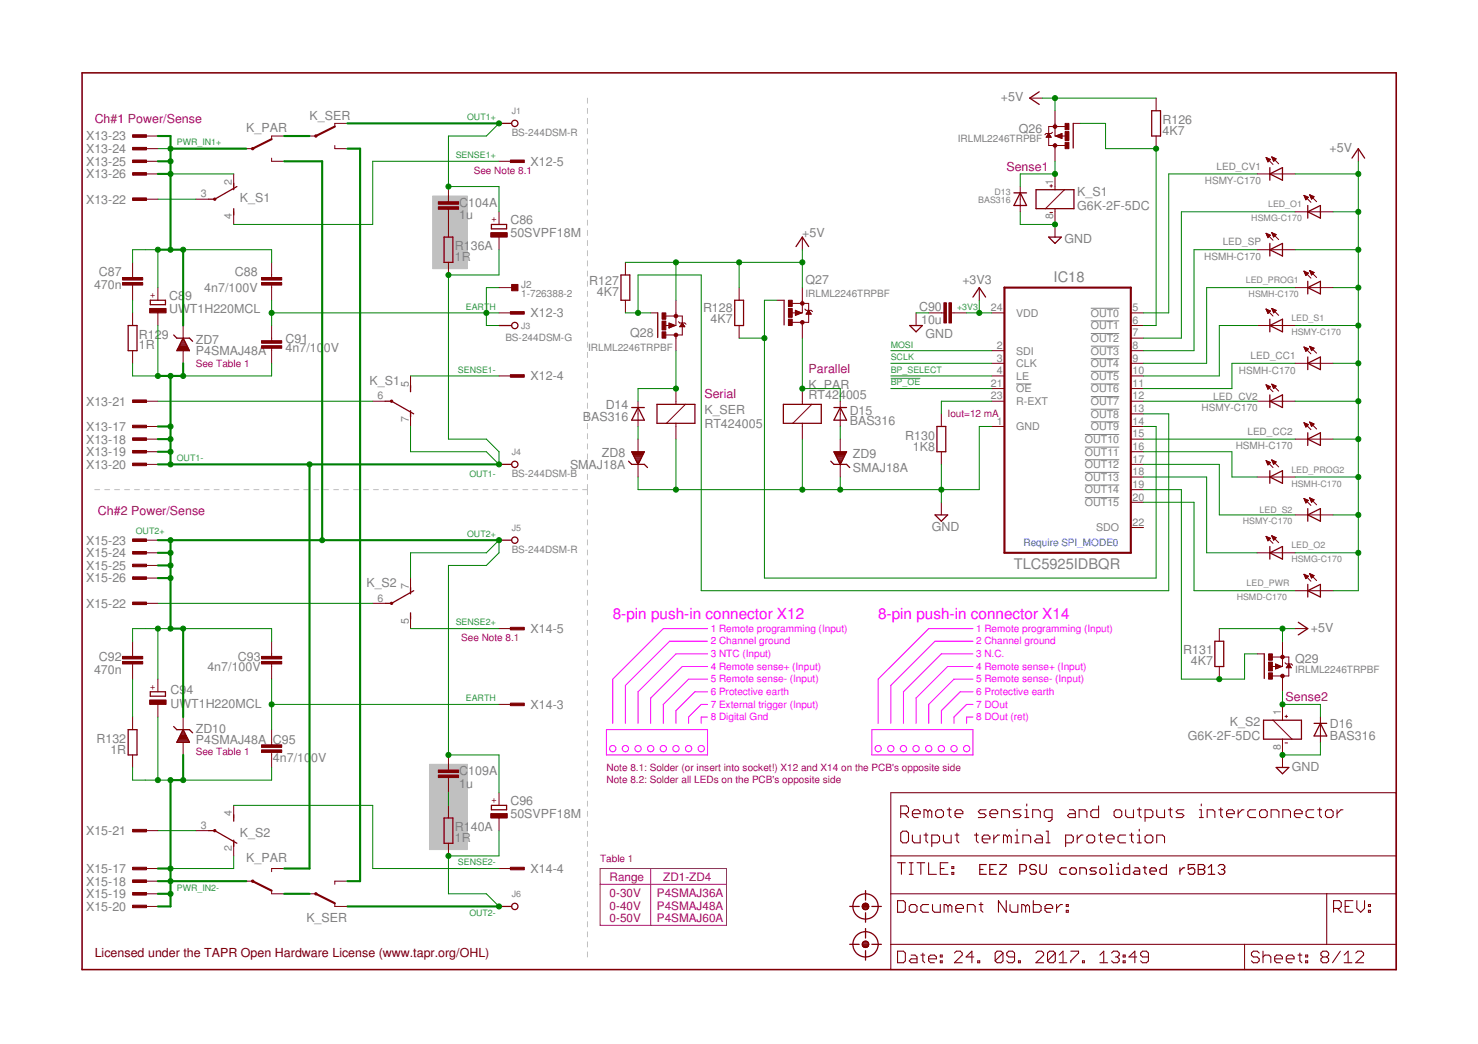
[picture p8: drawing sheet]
<svg xmlns="http://www.w3.org/2000/svg" width="297mm" height="210mm" viewBox="0 0 297 210" stroke-linecap="round" stroke-linejoin="round" font-family="sans-serif">
<g fill="none" stroke="#c0c0c0" stroke-width=".2">
<path d="M118.1 19.7v1.1M118.1 21.8v1M118.1 23.8v1.1M118.1 25.9v1M118.1 27.9v1.1M118.1 30v1M118.1 32v1M118.1 34v1.1M118.1 36.1v1M118.1 38.1v1.1M118.1 40.2v1M118.1 42.2v1.1"/>
<path d="M118.1 44.3v1M118.1 46.3v1M118.1 48.3v1.1M118.1 50.4v1M118.1 52.4v1.1M118.1 54.5v1M118.1 56.5v1.1M118.1 58.6v1M118.1 60.6v1.1M118.1 62.7v1M118.1 64.7v1M118.1 66.7v1.1"/>
<path d="M118.1 68.8v1M118.1 70.8v1.1M118.1 72.9v1M118.1 74.9v1.1M118.1 77v1M118.1 79v1.1M19 98.4h1M21 98.4h1M23 98.4h1M25 98.4h1M27 98.4h1M29 98.4h1"/>
<path d="M31 98.4h1M33 98.4h1M35 98.4h1M37 98.4h1M39 98.4h1M41 98.4h1M43 98.4h1M45 98.4h1M47 98.4h1M49 98.4h1M51 98.4h1M53 98.4h1"/>
<path d="M55 98.4h1M57 98.4h1M59.1 98.4h.9M61 98.4h1M63.1 98.4h1M65 98.4h1M67.1 98.4h1M69 98.4h1M71.1 98.4h1M73 98.4h1.1M75.1 98.4h1M77 98.4h1.1"/>
<path d="M79.1 98.4h1M81 98.4h1.1M83.1 98.4h1M85 98.4h1.1M87.1 98.4h1M89 98.4h1.1M91.1 98.4h1M93.1 98.4h1M95.1 98.4h1M97.1 98.4h1M99.1 98.4h1M101.1 98.4h1"/>
<path d="M103.1 98.4h1M105.1 98.4h1M107.1 98.4h1M109.1 98.4h1M111.1 98.4h1M113.1 98.4h1M115.1 98.4h1M117.1 98.4h1M118.1 81v1.1M118.1 83.1v1M118.1 85.1v1.1M118.1 87.2v1"/>
<path d="M118.1 89.2v1.1M118.1 91.3v1M118.1 93.3v1.1M118.1 95.4v1M118.1 97.4v2.1M118.1 100.5v1M118.1 102.5v1M118.1 104.5v1M118.1 106.5v1M118.1 108.5v1.1M118.1 110.6v1M118.1 112.6v1"/>
<path d="M118.1 114.6v1M118.1 116.6v1M118.1 118.7v1M118.1 120.7v1M118.1 122.7v1M118.1 124.7v1M118.1 126.7v1.1M118.1 128.8v1M118.1 130.8v1M118.1 132.8v1M118.1 134.8v1M118.1 136.8v1.1"/>
<path d="M118.1 138.9v1M118.1 140.9v1M118.1 142.9v1M118.1 144.9v1M118.1 146.9v1.1M118.1 148.9v1.1M118.1 151v1M118.1 153v1M118.1 155v1M118.1 157v1.1M118.1 159.1v1M118.1 161.1v1"/>
<path d="M118.1 163.1v1M118.1 165.1v1M118.1 167.1v1.1M118.1 169.2v1M118.1 171.2v1M118.1 173.2v1M118.1 175.2v1M118.1 177.2v1.1M118.1 179.3v1M118.1 181.3v1M118.1 183.3v1M118.1 185.3v1.1"/>
<path d="M118.1 187.3v1.1M118.1 189.4v1M118.1 191.4v1"/>
</g>
<g fill="#c0c0c0" stroke="#c0c0c0" stroke-width=".2">
<path d="M87 39.4h6.9v14.6h-6.9z"/>
<path d="M86.3 153.7h7.6v17.1h-7.6z"/>
</g>
<g fill="none" stroke="#808080" stroke-width=".2">
<path d="M204.2 77.2h3.1M219.2 77.2h5.7M219.2 62h5.7M219.2 64.5h5.7M219.2 67.1h5.7M219.2 69.6h5.7M219.2 72.1h5.7M219.2 74.7h5.7M219.2 79.7h5.7M218 87.4h6.9M218 89.9h6.9M218 92.4h6.9"/>
<path d="M218 95h6.9M218 97.5h6.9M219.2 82.3h5.7M219.2 84.8h5.7M218 100.1h6.9"/>
</g>
<g fill="none" stroke="#800000" stroke-width=".21">
<path d="M180.4 173.5h1.5M181 163.6h1.2l.4-.4v-.8l-.4-.4h-1.2v2.4M181 167.5l.4-.4h.8l.4 .4v1.6l-.4 .4h-.8l-.4-.4zM181.2 173.5v2.3M181.8 163.6l.8 .8M182.7 173.5h.8M182.7 175.8h.8M183.1 173.5v2.3M183.4 163.6h1.5v-.4l-.4-.4h-.8l-.3 .4v.8l.3 .4h.8M183.4 167.9v1.2l.3 .4h1.2v-1.6M184.3 173.5h1.5M185.1 173.5v2.3"/>
<path d="M185.7 167.9h.8M186.1 167.5v1.6l.4 .4M186.5 163.2l-.4-.4h-.4v1.6M186.5 163.2v1.2M186.5 163.2l.4-.4 .4 .4v1.2M186.6 173.5v2.3h1.6M187.3 169.5h1.1l.4-.4v-.8l-.4-.4h-1.1v2.3M188 163.2l.4-.4h.8l.4 .4v.8l-.4 .4h-.8l-.4-.4zM189 174.6h.7M189.6 167.9v1.2l.4 .4h1.2v-1.6M190.4 162.8h.8M190.5 173.5h-1.5v2.3h1.5"/>
<path d="M190.8 162.4v1.6l.4 .4M191.3 175.4h.4v.4h-.4zM191.3 174.2h.4v.4h-.4zM191.9 163.6h1.6v-.4l-.4-.4h-.8l-.4 .4v.8l.4 .4h.8M191.9 167.9h.8M192.3 167.5v1.6l.4 .4M195.8 167.9h.8M196.2 167.5v1.6l.4 .4M197.4 168.7h1.5v-.4l-.3-.4h-.8l-.4 .4v.8l.4 .4h.8M198.2 162.8h-1.2l-.4 .4 .4 .4h.8l.4 .4-.4 .4h-1.2M198.9 163.6h1.6v-.4l-.4-.4h-.8l-.4 .4v.8l.4 .4h.8M199.7 167.9v1.6"/>
<path d="M200.9 167.9h-.4l-.8 .8M201.3 164.4v-1.6h1.2l.4 .4v1.2M202.5 168.3l.4-.4 .3 .4v1.2M202.5 168.3l-.4-.4h-.4v1.6M202.5 168.3v1.2M204 169.5h.8M204 167.9h.4v1.6M204.4 166.7v.4M205.2 162.8h-1.2l-.4 .4 .4 .4h.8l.4 .4-.4 .4h-1.2M205.6 169.5v-1.6h1.2l.3 .4v1.2M206 164.4h.8M206 162.8h.4v1.6"/>
<path d="M206.4 161.6v.4M207.5 164.4v-1.6h1.2l.4 .4v1.2M208.3 167.9h.8l.4 .4v1.2h-1.2l-.4-.4 .4-.4h1.2M210.2 167.1h.5v2.4M210.2 169.5h.8M211.4 164.4h-1.2l-.3-.4v-.8l.3-.4h1.2v2l-.4 .3h-.3M214.2 169.5h1.1l.4-.4v-.8l-.4-.4h-1.1v2.3M214.9 162.8h.8l.4 .4v1.2h-1.2l-.4-.4 .4-.4h1.2M216.5 167.9v1.6M216.9 164.4v-1.6h1.2l.3 .4v1.2M217.7 167.9h-.4l-.8 .8M218.8 167.9h.8l.4 .4v.8l-.4 .4h-.8l-.4-.4v-.8z"/>
<path d="M220.8 162v2.4h-1.2l-.4-.4v-.8l.4-.4h1.2M220.8 167.9h.8M221.2 167.5v1.6l.4 .4M222.3 168.7h1.6v-.4l-.4-.4h-.8l-.4 .4v.8l.4 .4h.8M224.3 162.8h.8l.3 .4v.8l-.3 .4h-.8l-.4-.4v-.8zM226.2 162.8v1.2l.4 .4h1.2v-1.6M226.2 167.9h-1.1l-.4 .4v.8l.4 .4h1.1M227 167.9h.8M227.4 167.5v1.6l.4 .4M228.6 162.8h.8M228.6 167.9h.4v1.6M228.6 169.5h.8"/>
<path d="M229 162.4v1.6l.4 .4M229 166.7v.4M230.1 164.4h1.2l.4-.4v-.8l-.4-.4h-1.2v2.3M230.1 168.3l.4-.4h.8l.4 .4v.8l-.4 .4h-.8l-.4-.4zM232.5 162.8v1.2l.4 .4h1.1v-1.6M232.5 169.5v-1.6h1.1l.4 .4v1.2M234.8 162.8h.8M235.2 162.4v1.6l.4 .4M237.9 162.8h-1.2l-.3 .4 .3 .4h.8l.4 .4-.4 .4h-1.1M241 164.4h.8M241 162.8h.4v1.6M241.4 161.6v.4"/>
<path d="M242.6 164.4v-1.6h1.2l.4 .4v1.2M244.9 162.8h.8M245.3 162.4v1.6l.4 .4M246.5 163.6h1.6v-.4l-.4-.4h-.8l-.4 .4v.8l.4 .4h.8M248.8 162.8v1.6M250 162.8h-.4l-.8 .8M252.3 162.8h-1.1l-.4 .4v.8l.4 .4h1.1M253.1 163.2l.4-.4h.8l.4 .4v.8l-.4 .4h-.8l-.4-.4zM255.5 164.4v-1.6h1.1l.4 .4v1.2M257.8 164.4v-1.6h1.2l.4 .4v1.2M260.1 163.6h1.6v-.4l-.4-.4h-.8l-.4 .4v.8l.4 .4h.8M264 162.8h-1.1l-.4 .4v.8l.4 .4h1.1"/>
<path d="M264.8 162.8h.8M265.2 162.4v1.6l.4 .4M266.4 163.2l.4-.4h.7l.4 .4v.8l-.4 .4h-.7l-.4-.4zM268.7 162.8v1.6M269.9 162.8h-.4l-.8 .8M180.4 181.1h1.2l.3 .4v1.5l-.3 .4h-1.2zM180.4 191.2h1.2l.3 .4v1.6l-.3 .4h-1.2zM182.7 182.2l.4-.3h.8l.4 .3v.8l-.4 .4h-.8l-.4-.4zM183.1 192h.8l.4 .4v1.2h-1.2l-.4-.4 .4-.4h1.2M185.1 192h.7M185.5 191.6v1.6l.3 .4M186.6 192.8h1.6v-.4l-.4-.4h-.8l-.4 .4v.8l.4 .4h.8"/>
<path d="M186.6 181.9h-1.1l-.4 .3v.8l.4 .4h1.1M187.4 181.9v1.1l.4 .4h1.2v-1.5M189 193.2h.4v.4h-.4zM189 192h.4v.4h-.4zM190.5 182.2l-.4-.3h-.4v1.5M190.5 182.2l.4-.3 .4 .3v1.2M190.5 182.2v1.2M191.8 191.6l.4-.4h.8l.4 .4v.4l-1.6 1.6h1.6M192.1 182.6h1.5v-.4l-.3-.3h-.8l-.4 .3v.8l.4 .4h.8M194.4 183.4v-1.5h1.2l.4 .3v1.2M195.7 192.4h-1.5l1.1-1.2v2.4M196.5 193.2h.4v.4h-.4z"/>
<path d="M196.8 181.9h.7M197.1 181.5v1.5l.4 .4M201.6 191.6v1.6l-.4 .4h-.8l-.4-.4M201.6 191.6l-.4-.4h-.8l-.4 .4v1.6M201.6 191.6l-1.6 1.6M202.2 181.1v2.3l-1.5-2.3v2.3M203 181.9v1.1l.4 .4h1.2v-1.5M203.9 192.4h-1.2l-.4-.4v-.4l.4-.4h.8l.4 .4v1.6l-.4 .4h-.8l-.4-.4M204.7 193.2h.4v.4h-.4zM206.1 182.2l-.4-.3h-.4v1.5M206.1 182.2v1.2M206.1 182.2l.4-.3 .4 .3v1.2"/>
<path d="M207.7 181.1v2.3h1.2l.3-.4v-.8l-.3-.3h-1.2M208.2 191.6l.4-.4h.8l.3 .4v.4l-1.5 1.6h1.5M210 182.6h1.6v-.4l-.4-.3h-.8l-.4 .3v.8l.4 .4h.8M212.1 191.6v1.6l-.4 .4h-.8l-.4-.4M212.1 191.6l-.4-.4h-.8l-.4 .4v1.6M212.1 191.6l-1.6 1.6M212.3 181.9v1.5M212.9 193.6h1.5M212.9 192l.7-.8v2.4M213.5 181.9h-.4l-.8 .7M214.3 183h.4v.4h-.4zM214.3 181.9h.4v.3h-.4z"/>
<path d="M215.2 191.2h1.6v.4l-1.6 1.6v.4M217.6 193.2h.3v.4h-.3zM221 193.6h1.6M221 192l.8-.8v2.4M223.4 191.6l.4-.4h.8l.3 .4v.4l-.3 .4M224.2 192.4h.4M224.6 192.4l.3 .4v.4l-.3 .4h-.8l-.4-.4M225.7 193.2h.4v.4h-.4zM225.7 192h.4v.4h-.4zM228.5 192.4h-1.6l1.2-1.2v2.4M230.8 192.4h-1.2l-.4-.4v-.4l.4-.4h.8l.4 .4v1.6l-.4 .4h-.8l-.4-.4M253.1 191.6l-.4-.4h-.8l-.4 .4v.4l.4 .4h.8l.4 .4v.4l-.4 .4h-.8l-.4-.4"/>
<path d="M253.8 192.4l.4-.4h.8l.4 .4v1.2M253.8 191.2v2.4M256.2 192.8h1.5v-.4l-.4-.4h-.7l-.4 .4v.8l.4 .4h.7M258.5 192.8h1.6v-.4l-.4-.4h-.8l-.4 .4v.8l.4 .4h.8M260.9 192h.7M261.2 191.6v1.6l.4 .4M262.4 193.2h.4v.4h-.4zM262.4 192h.4v.4h-.4zM265.9 192.4l-.4 .4v.4l.4 .4h.7l.4-.4v-.4l-.4-.4M265.9 192.4l-.4-.4v-.4l.4-.4h.7l.4 .4v.4l-.4 .4M265.9 192.4h.7M268 182.6h1.2l.4-.4v-.7l-.4-.4h-1.2v2.3"/>
<path d="M268.8 182.6l.8 .8M269.4 191.2l-1.6 2.4M270.2 193.6h1.5M270.2 192l.7-.8v2.4M270.3 182.2h.8M271.9 181.1h-1.6v2.3h1.6M272.5 191.6l.4-.4h.7l.4 .4v.4l-1.5 1.6h1.5M272.7 181.1v1.5l.8 .8 .7-.8v-1.5M275 183h.4v.4h-.4zM275 181.9h.4v.3h-.4z"/>
</g>
<g fill="none" stroke="#800000" stroke-width=".25">
<path d="M208.9 18.5l-2 1.2 2 1.3M47 36.9v1.2M47.6 37.5l-4.4 2.5h-1.3M100.3 24.8h2.5M203.8 38.8h2.5M205 38.8l1.3 2.5h-2.5zM208.2 38.1h7.6v3.9h-7.6zM215.7 24.8v5M231.5 22.3h1.7v5h-1.7zM255.2 33.7v2.5M255.2 35l2.5-1.3v2.5zM271.7 31.8l1.3-1.9 1.3 1.9"/>
<path d="M47 42v1.2M89.2 47.7h1.8v5h-1.8zM98.8 45.1h3v.9h-3zM124.8 55.3h1.8v5.1h-1.8zM160 49.6l1.2-1.9 1.3 1.9M195.5 59.7l1.3-1.9 1.3 1.9M210.8 47.7h2.5l-1.3 1.2zM255.2 48.9v2.6M255.2 50.2l2.5-1.3v2.6zM262.8 41.3v2.6M262.8 56.6v2.5M262.8 42.6l2.6-1.3v2.6z"/>
<path d="M262.8 57.8l2.6-1.2v2.5zM25.8 65.4h1.7v5.1h-1.7zM30.2 60.4h3.1v.9h-3.1zM34.9 67.4l.6 .6h2.6l.6 .6M35.6 70.3h2.4M35.8 70.1h2M35.9 69.8h1.8M36 69.6h1.6M36.1 69.4h1.4M36.2 69.2h1.2M36.3 69h1M36.4 68.7h.8"/>
<path d="M36.5 68.5h.6M36.6 68.3h.4M36.7 68.1h.2M36.8 68l1.3 2.5h-2.6zM82.5 77.5v1.3M100.3 65.4h2.5M132.2 62.9v5M147.7 60.4h1.7v5h-1.7zM157.6 60.4v4.9M182.8 65.4h2.6l-1.3 1.3zM255.2 65.4l2.5-1.2v2.5zM255.2 64.2v2.5"/>
<path d="M255.2 79.4v2.5M262.8 71.8v2.5M262.8 73l2.6-1.2v2.5zM77.4 80.7h1.3l4.4 2.5M82.5 82.6v1.2M100.3 93.4h2.5M126.3 92.7l.7 .7h2.5l.6 .6M127 81.9h2.5M127 90.8h2.5l-1.3 2.6zM127 91h2.4M127.1 91.2h2.2M127.3 91.4h1.9"/>
<path d="M127.4 91.6h1.7M127.5 91.8h1.5M127.6 92.1h1.3M127.7 92.3h1.1M127.8 92.5h.9M127.9 92.7h.6M128 93h.4M128.1 93.2h.2M128.2 81.9l1.3 2.6h-2.5zM132 81.3h7.7v3.8h-7.7zM157.4 81.3h7.7v3.8h-7.7zM167 92.7l.6 .7h2.5l.7 .6"/>
<path d="M167.6 81.9h2.5M167.6 90.8h2.5l-1.2 2.6zM167.7 91h2.4M167.8 91.2h2.1M167.9 91.4h1.9M168 91.6h1.7M168.1 91.8h1.5M168.2 92.1h1.3M168.3 92.3h1.1M168.4 92.5h.9M168.6 92.7h.6M168.7 93h.4"/>
<path d="M168.8 93.2h.2M168.9 81.9l1.2 2.6h-2.5zM188.3 85.7h1.8v5.1h-1.8zM255.2 94.6v2.6M255.2 80.7l2.5-1.3v2.5zM255.2 95.9l2.5-1.3v2.6zM262.8 87v2.6M262.8 88.3l2.6-1.3v2.6zM82.5 118.1v1.3M83.1 118.8l-4.4 2.5h-1.3M100.3 108.6h2.5M187.9 103.5h2.6l-1.3 1.3z"/>
<path d="M255.2 109.9v2.5M255.2 111.1l2.5-1.2v2.5zM262.8 103.5l2.6-1.2v2.5zM262.8 102.3v2.5M262.8 117.5v2.5M262.8 118.8l2.6-1.3v2.5zM30.2 139.1h3.1v.9h-3.1zM82.5 123.2v1.3M244.2 128.9h1.7v5.1h-1.7zM254.1 131.5v4.9M260.9 125.1l1.9 1.3-1.9 1.3M25.8 146.7h1.7v5.1h-1.7z"/>
<path d="M34.9 146.1l.6 .6h2.6l.6 .6M35.6 149.2h2.4M35.7 148.9h2.2M35.8 148.7h2M35.9 148.5h1.8M36 148.3h1.6M36.1 148.1h1.4M36.2 147.8h1.2M36.3 147.6h1M36.4 147.4h.7M36.6 147.2h.4M36.7 147h.2"/>
<path d="M36.8 146.7l1.3 2.5h-2.6zM253.9 144.8h7.7v3.8h-7.7zM256.5 154.3h2.5l-1.3 1.3zM264.1 145.4h2.5M265.4 145.4l1.2 2.6h-2.5zM41.9 167h1.3l4.4 2.5M47 163.8v1.3M47 168.9v1.3M89.2 164.5h1.8v5h-1.8zM98.8 161.9h3v.9h-3zM173.9 179.1v1.9M100.3 182.2h2.5"/>
<path d="M170.8 182.2h1.9M170.8 189.9h1.9M173.3 182.3h1.3M173.3 189.8h1.3M173.3 182.1h1.2M173.3 190.1h1.2M173.4 182.5a.63 .63 0 0 0 .5 .4 .63 .63 0 0 0 .6-.4M173.4 182v.5M173.4 189.6a.63 .63 0 0 0 .5 .9 .63 .63 0 0 0 .6-.9M173.4 182.5h1.1M173.4 189.6a.62 .62 0 0 1 .5-.4 .62 .62 0 0 1 .6 .4M173.4 189.6h1.1"/>
<path d="M173.5 181.8h.9M173.5 190.3h.9M173.5 182.7h.8M173.5 189.4h.8M173.9 181.6a.62 .62 0 0 1 .6 .9M173.9 181.6l-.3 .1-.2 .3M173.9 181.6h.1M173.9 183.5v1.9M173.9 186.7v1.9M173.9 191.1v1.9M175.2 182.2h1.9M175.2 189.9h1.9"/>
<circle cx="103.5" cy="24.8" r=".64"/>
<circle cx="103.5" cy="65.4" r=".64"/>
<circle cx="103.5" cy="93.4" r=".64"/>
<circle cx="103.5" cy="108.6" r=".64"/>
<circle cx="103.5" cy="182.2" r=".64"/>
<circle cx="173.9" cy="189.9" r="2.54"/>
<circle cx="173.9" cy="182.2" r="2.54"/>
</g>
<g fill="none" stroke="#800000" stroke-width=".2">
<path d="M206.9 19.7h2.6M232.3 19.7v2.6M29.2 27.3h2.5M29.2 29.9h2.5M29.2 32.4h2.5M29.2 35h2.5M47 35v2.5M49.5 29.9h1.3M54.6 31.8v.6h2.5M57.1 27.3h-2.5v.7M62.2 27.3h1.3M67.3 29.3v.6h2.5"/>
<path d="M69.8 24.8h-2.5v.6M90.1 37.5v3.1M100.3 32.4h2.5M205 37.5v5.1M210.3 27.5h.9M210.4 27.4h.7M210.5 27.3h.6M210.5 27.2h.5M210.6 27.1h.3M210.7 26.9h.1M210.8 26.8l.5 .8h-1.1zM211 37.4h.5"/>
<path d="M211.3 37.1v.5M211.5 26.6l-.2 .2h-1.1l-.2 .3M212 22.3v5h2.2M212 29.3v3.1M212 35v3.1M212.2 27.3l1.2-.5v1.1zM212.3 27.3h1.1M212.3 27.4h1.1M212.6 27.2h.8M212.6 27.5h.8M212.9 27.1h.5M212.9 27.7h.5"/>
<path d="M213.2 26.9h.2M213.2 27.8h.2M213.9 38.1l-3.8 3.9M214 25.4h-3.2v3.9h3.3M215.7 24.8h1.4M232.3 27.3v2.6M252.7 35h7.6M254.4 31.7l1.4 1.4M254.4 31.7l.9 .3-.5 .6zM254.5 31.7h.2M254.5 31.9h.4M254.6 32h.6"/>
<path d="M254.6 32.1h.7M254.7 32.2h.4M254.7 32.4h.3M254.8 32.5h.1M255.6 31.5l1.4 1.4M255.6 31.5l.9 .4-.5 .5zM255.6 31.6h.2M255.7 31.7h.4M255.7 31.9h.7M255.8 32h.6M255.8 32.1h.5M255.9 32.2h.3"/>
<path d="M255.9 32.4h.1M262.1 39.3l1.4 1.4M262.1 39.3l.9 .4-.6 .5zM262.1 39.3h.1M262.1 39.5h.4M262.2 39.6h.6M262.3 39.7h.6M262.3 39.8h.5M262.4 40h.3M263.2 39.2l1.4 1.4M263.2 39.2l.9 .3-.5 .5zM263.2 39.2h.2"/>
<path d="M263.3 39.3h.4M263.3 39.5h.6M263.4 39.6h.6M263.4 39.7h.5M263.5 39.8h.3M263.5 40h.2M273 29.9v2.5M26.6 52.7v3.1M26.6 57.3v3.1M29.2 40h2.5M31.7 57.8v2.6M39.3 40h2.6"/>
<path d="M47 42.6v2.5M54.6 52.7v3.1M54.6 57.3v3.1M90.1 42.1v5.6M90.1 52.7v2.6M100.3 57.8h2.5M100.3 42.6v2.5M100.3 47.7v2.5M125.7 52.7v2.6M148.5 57.8v2.6M161.2 57.8v5.1h-2.1M161.2 47.7v2.5"/>
<path d="M196.8 57.8v2.6M211 42.7h.5M212 42v5.7M252.7 50.2h7.6M254.4 46.9l1.4 1.4M254.4 46.9l.9 .4-.5 .5zM254.5 46.9h.1M254.5 47.1h.3M254.6 47.2h.5M254.6 47.3h.7M254.7 47.4h.5M254.7 47.6h.4"/>
<path d="M254.8 47.7h.1M255.6 46.8l.9 .4-.5 .5zM255.6 46.8l1.4 1.4M255.6 46.8h.1M255.7 46.9h.3M255.7 47.1h.6M255.8 47.2h.6M255.8 47.3h.5M255.9 47.4h.3M255.9 47.6h.2M260.3 57.8h7.6M260.3 42.6h7.6"/>
<path d="M262.1 54.5l.9 .4-.6 .5zM262.1 54.5l1.4 1.4M262.1 54.5h.1M262.1 54.7h.3M262.2 54.8h.5M262.2 54.9h.7M262.3 55h.5M262.3 55.2h.4M262.4 55.3h.2M262.4 40.1h.1M262.4 55.4h.1M263.2 54.4l.9 .4-.5 .5"/>
<path d="M263.2 54.4l1.4 1.4M263.2 54.4l.4 .9M263.2 54.4h.1M263.3 54.5h.3M263.3 54.7h.6M263.4 54.8h.7M263.4 54.9h.5M263.5 55h.3M263.5 55.2h.2M263.6 55.3h.1M26.6 62.9v2.5M26.6 70.5v2.5"/>
<path d="M31.7 62.9v2.5M36.8 65.4v2.6M36.8 70.5v2.5M54.6 65.4v3.1M54.6 70v3M82.5 75.6v2.5M100.3 62.9h2.5M100.3 75.6h2.5M125.7 60.4v2.5M130.8 62.9h1.4M133.8 63.5h3.3v3.9h-3.3M134.5 64.9l1.2 .5-1.2 .6z"/>
<path d="M134.5 65.9h.1M134.5 65.8h.4M134.5 65.6h.7M134.5 65.5h1M134.5 65.4h1.1M134.5 65.3h.8M134.5 65.2h.5M134.5 65h.2M135.8 60.4v5h-2.1M135.8 67.4v3.1M135.8 78.1v3.2M136.4 64.7l.2 .2h1l.3 .3"/>
<path d="M136.6 65.6h1M136.7 65.5h.8M136.8 65.4h.6M136.9 65.3h.5M137 65.2h.3M137 65h.2M137.1 64.9l.5 .8h-1zM148.5 65.4v2.6M156.2 60.4h1.4M159.2 61h3.3v3.8h-3.3M159.9 62.4l1.2 .5-1.2 .5zM159.9 63.4h.1"/>
<path d="M159.9 63.2h.4M159.9 63.1h.7M159.9 63h1M159.9 62.9h1.2M159.9 62.8h.9M159.9 62.6h.5M159.9 62.5h.2M159.9 62.4h.1M161.2 64.8v3.2M161.2 78.1v3.2M161.8 62.1l.2 .3h1l.3 .3M162 63.1h1"/>
<path d="M162.1 63h.8M162.2 62.9h.6M162.3 62.8h.5M162.3 62.6h.4M162.4 62.5h.2M162.5 62.4l.5 .8h-1zM184.1 62.9v2.5M186.6 62.9h3.1M191.2 62.9h3.1M199.3 62.9h2.6M199.3 70.5h2.6M199.3 73h2.6"/>
<path d="M199.3 75.6h2.6M199.3 78.1h2.6M227.3 62.9h2.5M227.3 70.5h2.5M227.3 73h2.5M227.3 75.6h2.5M227.3 78.1h2.5M227.3 65.4h2.5M227.3 68h2.5M252.7 65.4h7.6M254.4 62.1l1.4 1.4M254.4 62.1h.1"/>
<path d="M254.4 62.1l.9 .4M254.4 62.1l.4 .9 .5-.5M254.4 77.4l1.4 1.4M254.4 77.4l.9 .3-.5 .6zM254.5 77.5h.2M254.5 62.3h.3M254.5 77.6h.5M254.6 62.4h.4M254.6 77.7h.6M254.6 62.5h.7M254.6 77.8h.6M254.7 62.6h.5"/>
<path d="M254.7 78h.4M254.7 62.8h.4M254.7 78.1h.3M254.8 62.9h.2M254.8 63h.1M254.8 78.2h.1M255.6 62l1.4 1.4M255.6 62l.9 .4M255.6 62l.4 .9 .5-.5M255.6 62h.1M255.6 77.2l1.4 1.4M255.6 77.2l.9 .4-.5 .5z"/>
<path d="M255.6 77.3h.2M255.7 62.1h.2M255.7 62.3h.5M255.7 77.5h.4M255.7 77.6h.7M255.8 62.4h.7M255.8 77.7h.6M255.8 62.5h.5M255.8 77.8h.5M255.9 62.6h.3M255.9 78h.3M255.9 62.8h.2"/>
<path d="M255.9 78.1h.1M256 62.9h.1M260.3 73h7.6M262.1 69.8l.9 .3-.6 .5zM262.1 69.8l1.4 1.3M262.1 69.9h.2M262.2 70h.4M262.2 70.1h.7M262.3 70.2h.5M262.3 70.4h.4M262.4 70.5h.2M262.4 70.6h.1"/>
<path d="M263.2 69.6l.4 .9 .5-.5M263.2 69.6l1.4 1.4M263.2 69.6l.9 .4M263.2 69.6h.1M263.2 69.7h.3M263.3 69.9h.5M263.4 70h.7M263.4 70.1h.6M263.5 70.2h.4M263.5 70.4h.3M263.6 70.5h.1M29.2 80.7h2.5"/>
<path d="M29.2 85.7h2.5M29.2 88.3h2.5M29.2 90.8h2.5M29.2 93.4h2.5M74.9 80.7h2.5M82.5 83.2v2.5M128.2 80.7v5M128.2 88.3v2.5M128.2 93.4v2.5M135.8 85.1v3.2M137.8 81.3l-3.9 3.8M161.2 85.1v3.2"/>
<path d="M163.2 81.3l-3.9 3.8M168.9 80.7v5M168.9 88.3v2.5M168.9 93.4v2.5M189.2 83.2v2.5M189.2 90.8v2.6M199.3 80.7h2.6M199.3 85.7h2.6M227.3 80.7h2.5M227.3 85.7h2.5M227.3 83.2h2.5M227.3 88.3h2.5"/>
<path d="M227.3 90.8h2.5M227.3 93.4h2.5M227.3 95.9h2.5M227.3 98.4h2.5M252.7 80.7h7.6M252.7 95.9h7.6M254.4 92.6l1.4 1.4M254.4 92.6l.9 .4-.5 .5zM254.5 92.7h.1M254.5 92.8h.4M254.6 92.9h.5M254.6 93h.7"/>
<path d="M254.7 93.2h.5M254.7 93.3h.4M254.8 93.4h.1M255.6 92.5l1.4 1.4M255.6 92.5l.9 .4-.5 .5zM255.6 92.5h.1M255.7 92.7h.3M255.7 92.8h.6M255.8 92.9h.6M255.8 93h.5M255.9 93.2h.3M255.9 93.3h.2"/>
<path d="M260.3 88.3h7.6M262.1 85l.9 .4-.6 .5zM262.1 85l1.4 1.4M262.1 85.1h.1M262.1 85.2h.4M262.2 85.3h.6M262.3 85.4h.6M262.3 85.6h.5M262.4 85.7h.3M262.4 85.8h.1M263.2 84.9l.9 .3-.5 .5zM263.2 84.9l1.4 1.4"/>
<path d="M263.2 84.9h.2M263.3 85.1h.4M263.4 85.2h.6M263.4 85.3h.6M263.4 85.4h.5M263.5 85.6h.3M263.5 85.7h.2M29.2 111.1h2.5M29.2 108.6h2.5M29.2 113.7h2.5M29.2 116.2h2.5M82.5 116.2v2.6"/>
<path d="M189.2 101v2.5M227.3 101h2.5M227.3 106.1h2.5M252.7 111.1h7.6M254.4 107.8l1.4 1.4M254.4 107.9h.1M254.4 107.8l.9 .4M254.4 107.8l.4 .9M254.5 108h.3M254.6 108.1h.5M254.6 108.2h.7M254.7 108.4h.5"/>
<path d="M254.7 108.5h.4M254.8 108.6h.2M254.8 108.7h.1M255.3 108.2l-.5 .5M255.6 107.7l.4 .9 .5-.5M255.6 107.7l1.4 1.4M255.6 107.7l.9 .4M255.6 107.7h.1M255.7 107.9h.2M255.7 108h.5M255.8 108.1h.7M255.8 108.2h.5"/>
<path d="M255.9 108.4h.3M255.9 108.5h.2M256 108.6h.1M260.3 103.5h7.6M260.3 118.8h7.6M262.1 100.2l1.4 1.4M262.1 100.2l.9 .4-.6 .5M262.1 100.2l.3 .9M262.1 115.5l1.4 1.4M262.1 115.5l.9 .3-.6 .6zM262.1 100.3h.1M262.1 115.6h.2"/>
<path d="M262.1 100.4h.3M262.2 115.7h.4M262.2 100.5h.5M262.2 115.8h.7M262.2 100.6h.7M262.3 100.8h.5M262.3 116h.5M262.3 116.1h.4M262.3 100.9h.4M262.4 101h.2M262.4 116.2h.2M262.4 116.3h.1"/>
<path d="M262.4 101.1h.1M263.2 100.1l1.4 1.4M263.2 100.1l.9 .4M263.2 100.1l.4 .9M263.2 115.3l1.4 1.4M263.2 115.3l.9 .4M263.2 115.3l.4 .9 .5-.5M263.2 115.3h.1M263.2 100.1h.1M263.3 100.3h.3M263.3 115.5h.2M263.3 115.6h.5"/>
<path d="M263.3 100.4h.6M263.4 115.7h.7M263.4 100.5h.7M263.4 115.8h.6M263.4 100.6h.5M263.5 116h.4M263.5 100.8h.3M263.5 116.1h.3M263.5 100.9h.2M263.6 116.2h.1M263.6 101h.1M264.1 100.5l-.5 .5"/>
<path d="M26.6 128.9v3.1M26.6 133.5v3M29.2 121.3h2.5M31.7 136.5v2.6M54.6 128.9v3.1M54.6 133.5v3M74.9 121.3h2.5M82.5 123.8v2.6M100.3 126.4h2.5M245 126.4v2.5M245 134v2.5M252.7 131.5h1.4"/>
<path d="M255.7 132.1h3.3v3.8h-3.3M256.3 133.5l1.3 .5-1.3 .5zM256.3 134.4h.3M256.3 134.3h.6M256.3 134.2h.9M256.3 134h1.2M256.3 133.9h1.1M256.3 133.8h.8M256.3 133.7h.5M256.3 133.6h.2M257.7 128.9v5.1h-2.1M257.7 135.9v3.2"/>
<path d="M258.3 133.2l.2 .3h1l.3 .3M258.6 134.2h.9M258.7 134h.7M258.7 133.9h.6M258.8 133.8h.4M258.9 133.7h.2M259 133.6h.1M259 133.5l.5 .8h-1zM260.3 126.4h2.5M26.6 144.2v2.5M26.6 151.8v2.5M31.7 141.6v2.6"/>
<path d="M36.8 144.2v2.5M36.8 149.2v2.6M54.6 146.7v3.1M54.6 151.3v3M90.1 151.8v3M90.1 156.3v3.1M100.3 159.4v2.5M100.3 141.6h2.5M179 159.4h101.6v35.5h-101.6zM255.8 144.8l3.9 3.8M257.7 141.6v3.2M257.7 148.6v5.7"/>
<path d="M258.3 144h.5M258.3 149.4h.5M258.5 143.8v.5M265.4 144.2v5M29.2 179.7h2.5M29.2 177.2h2.5M29.2 174.6h2.5M29.2 167h2.5M39.3 167h2.6M47 161.9v2.6M47 169.5v2.6M49.5 177.2h1.3"/>
<path d="M54.6 179.1v.6h2.5M57.1 174.6h-2.5v.7M62.2 179.7h1.3M69.8 177.2h-2.5v.6M90.1 161.9v2.6M90.1 169.5v2.6M100.3 174.6h2.5M100.3 164.5v2.5M179 179.7h101.6M179 172.1h101.6M266.6 179.7v10.2M29.2 182.2h2.5"/>
<path d="M67.3 181.6v.6h2.5M179 189.9h101.6M250.1 189.9v5"/>
</g>
<g fill="none" stroke="#800000" stroke-width=".42">
<path d="M54.6 28l-3.8 1.9M67.3 25.4l-3.8 1.9M201.9 57.8h25.4v53.3h-25.4zM50.8 177.2l3.8 1.9M63.5 179.7l3.8 1.9"/>
<circle cx="50.8" cy="29.9" r=".13"/>
<circle cx="63.5" cy="27.3" r=".13"/>
<circle cx="43.2" cy="40" r=".13"/>
<circle cx="78.7" cy="80.7" r=".13"/>
<circle cx="78.7" cy="121.3" r=".13"/>
<circle cx="43.2" cy="167" r=".13"/>
<circle cx="50.8" cy="177.2" r=".13"/>
<circle cx="63.5" cy="179.7" r=".13"/>
</g>
<g fill="#800000" stroke="#800000" stroke-width=".2">
<path d="M189.7 60.9h.5v4h-.5z"/>
<path d="M190.7 60.9h.5v4h-.5z"/>
<path d="M133.1 66.7h.7v1.3h-.7z"/>
<path d="M133.1 62.9h.7v1.3h-.7z"/>
<path d="M133.1 64.6h.7v1.7h-.7z"/>
<path d="M158.5 64.2h.7v1.2h-.7z"/>
<path d="M158.5 60.4h.7v1.2h-.7z"/>
<path d="M158.5 62h.7v1.8h-.7z"/>
<path d="M214.1 28.6h.7v1.3h-.7z"/>
<path d="M214.1 24.8h.7v1.3h-.7z"/>
<path d="M214.1 26.5h.7v1.7h-.7z"/>
<path d="M255 135.3h.7v1.2h-.7z"/>
<path d="M255 131.5h.7v1.2h-.7z"/>
<path d="M255 133.1h.7v1.8h-.7z"/>
<path d="M24.6 56.8h4.1v.5h-4.1z"/>
<path d="M24.6 55.8h4.1v.5h-4.1z"/>
<path d="M24.6 133h4.1v.5h-4.1z"/>
<path d="M24.6 132h4.1v.5h-4.1z"/>
<path d="M26.6 85.5h2.8v.5h-2.8z"/>
<path d="M26.6 88h2.8v.5h-2.8z"/>
<path d="M26.6 90.6h2.8v.5h-2.8z"/>
<path d="M26.6 93.1h2.8v.5h-2.8z"/>
<path d="M26.6 174.4h2.8v.5h-2.8z"/>
<path d="M26.6 176.9h2.8v.5h-2.8z"/>
<path d="M26.6 179.5h2.8v.5h-2.8z"/>
<path d="M26.6 182h2.8v.5h-2.8z"/>
<path d="M26.6 27.1h2.8v.5h-2.8z"/>
<path d="M26.6 29.6h2.8v.5h-2.8z"/>
<path d="M26.6 32.2h2.8v.5h-2.8z"/>
<path d="M26.6 34.7h2.8v.5h-2.8z"/>
<path d="M26.6 39.8h2.8v.5h-2.8z"/>
<path d="M26.6 80.4h2.8v.5h-2.8z"/>
<path d="M26.6 108.4h2.8v.5h-2.8z"/>
<path d="M26.6 110.9h2.8v.5h-2.8z"/>
<path d="M26.6 113.4h2.8v.5h-2.8z"/>
<path d="M26.6 116h2.8v.5h-2.8z"/>
<path d="M26.6 166.8h2.8v.5h-2.8z"/>
<path d="M26.6 121.1h2.8v.5h-2.8z"/>
<path d="M102.6 62.7h2.8v.5h-2.8z"/>
<path d="M102.6 75.3h2.8v.5h-2.8z"/>
<path d="M102.6 32.2h2.8v.5h-2.8z"/>
<path d="M52.6 56.8h4v.5h-4z"/>
<path d="M52.6 55.8h4v.5h-4z"/>
<path d="M52.6 69.5h4v.5h-4z"/>
<path d="M52.6 68.5h4v.5h-4z"/>
<path d="M52.6 133h4v.5h-4z"/>
<path d="M52.6 132h4v.5h-4z"/>
<path d="M52.6 150.8h4v.5h-4z"/>
<path d="M52.6 149.8h4v.5h-4z"/>
<path d="M88.1 41.6h4.1v.5h-4.1z"/>
<path d="M88.1 40.6h4.1v.5h-4.1z"/>
<path d="M88.1 155.8h4.1v.5h-4.1z"/>
<path d="M88.1 154.8h4.1v.5h-4.1z"/>
<path d="M30.1 140.7h3.3v.9h-3.3z"/>
<path d="M30.1 62h3.3v.9h-3.3z"/>
<path d="M102.8 57.2h1.3v1.3h-1.3z"/>
<path d="M98.6 46.8h3.3v.9h-3.3z"/>
<path d="M98.6 163.6h3.3v.9h-3.3z"/>
<path d="M102.6 174.4h2.8v.5h-2.8z"/>
<path d="M102.6 126.1h2.8v.5h-2.8z"/>
<path d="M102.6 141.4h2.8v.5h-2.8z"/>
</g>
<g fill="#800000" stroke="#800000" stroke-width=".2">
<circle cx="135.8" cy="63.5" r=".36"/>
<circle cx="135.8" cy="67.4" r=".36"/>
<circle cx="161.2" cy="61" r=".36"/>
<circle cx="161.2" cy="64.8" r=".36"/>
<circle cx="212" cy="25.4" r=".36"/>
<circle cx="212" cy="29.3" r=".36"/>
<circle cx="257.7" cy="132.1" r=".36"/>
<circle cx="257.7" cy="135.9" r=".36"/>
</g>
<path d="M16.5 14.6h264.1v180.3h-264.1z" fill="none" stroke="#800000" stroke-width=".32"/>
<g fill="none" stroke="#800000" stroke-width=".23">
<path d="M196.9 174.8h.7M198.2 173.8h-1.3v2h1.3M198.9 174.8h.7M200.2 173.8h-1.3v2h1.3M200.9 173.8h1.3v.4l-1.3 1.3v.3h1.3M205 175.1h.9l.4-.3v-.6l-.4-.4h-.9v2M208.3 174.2l-.4-.4h-.6l-.3 .4v.3l.3 .3h.6l.4 .3v.4l-.4 .3h-.6l-.3-.3M209 173.8v1.7l.3 .3h.7l.3-.3v-1.7M214.3 174.5h-1l-.3 .3v.7l.3 .3h1M215.3 174.5h.7l.3 .3v.7l-.3 .3h-.7l-.3-.3v-.7zM217 175.8v-1.3h1l.3 .3v1M220.3 174.5h-.9l-.4 .3 .4 .3h.6l.3 .4-.3 .3h-1"/>
<path d="M221.4 174.5h.6l.4 .3v.7l-.4 .3h-.6l-.4-.3v-.7zM223.1 173.8h.3v2M223.1 175.8h.6M224.4 175.8h.6M224.4 174.5h.3v1.3M224.7 173.5v.3M227 173.8v2h-.9l-.4-.3v-.7l.4-.3h.9M228.1 174.5h.6l.3 .3v1h-.9l-.3-.3 .3-.4h.9M229.8 174.5h.6M230.1 174.2v1.3l.3 .3M231.1 175.1h1.3v-.3l-.3-.3h-.7l-.3 .3v.7l.3 .3h.7M234.4 173.8v2h-1l-.3-.3v-.7l.3-.3h1"/>
<path d="M237.1 174.5v1.3M238.1 174.5h-.3l-.7 .6M240.1 173.8h-1.3v1l.7-.3h.3l.3 .3v.7l-.3 .3h-.7l-.3-.3M240.8 173.8h1l.3 .4v.3l-.3 .3 .3 .3v.4l-.3 .3h-1zM240.8 174.8h1M242.8 175.8h1.3M242.8 174.5l.7-.7v2M244.8 174.2l.4-.4h.6l.3 .4v.3l-.3 .3M245.5 174.8h.3M245.8 174.8l.3 .3v.4l-.3 .3h-.6l-.4-.3"/>
</g>
<g fill="none" stroke="#008000" stroke-width=".2">
<path d="M209.5 19.7h22.8M212 19.7v2.6M31.7 29.9h2.6M34.3 35h12.7M100.3 24.8l-2.6 2.5h-7.6v10.2h10.2v5.1M100.3 32.4h-25.4v12.7h-27.9M212 32.4v2.6h-7v2.5M217.1 24.8h5.1v5.1h10.1v35.5h-2.5M252.7 35h-17.8v27.9h-5.1M260.3 35h12.7M273 32.4v86.4h-5.1M26.6 52.7v-2.5h5.1v7.6"/>
<path d="M31.7 40h7.6M36.8 50.2h17.8v2.5M100.3 57.8h-2.6v7.6h2.6M100.3 50.2v5.1h-10.2v33h7.6l2.6 2.5v2.6l-2.6-2.6h-15.2v-5.1M125.7 52.7h35.5M135.8 52.7v7.7M148.5 52.7v5.1M161.2 50.2v7.6M205 42.6v2.5h7M252.7 50.2h-12.7v20.3h-10.2M260.3 57.8h-17.8v15.2h-12.7M260.3 50.2h12.7"/>
<path d="M260.3 42.6h-22.9v25.4h-7.6M267.9 57.8h5.1M267.9 42.6h5.1M26.6 60.4v2.5M31.7 65.4v10.2h-5.1v-2.6M54.6 60.4v5M54.6 73v2.6h-17.8M54.6 62.9h45.7M82.5 75.6h17.8M125.7 62.9h5.1M128.2 62.9v-7.6h12.7v63.5h94v-35.6h-5.1M135.8 70.5v7.6h-7.6v2.6"/>
<path d="M148.5 68h5.1M156.2 60.4h-2.6v55.8h78.7v-30.5h-2.5M161.2 68v10.1h7.7v2.6M179 75.6h20.3M179 70.5h20.3M179 78.1h20.3M179 73h20.3M184.1 62.9h2.5M194.3 62.9h5M196.8 60.4v2.5M252.7 65.4h-7.7v10.2h-15.2M260.3 65.4h12.7"/>
<path d="M260.3 73h-12.7v5.1h-17.8M267.9 73h5.1M31.7 80.7h43.2M128.2 85.7v2.6M135.8 88.3v10.1M161.2 88.3v10.1M168.9 85.7v2.6M168.9 95.9v2.5M189.2 93.4v7.6M199.3 80.7h-10.1v2.5M199.3 85.7h-2.5v12.7h-68.6v-2.5M229.8 80.7h22.9"/>
<path d="M229.8 98.4h7.6v38.1h12.7v-5h2.6M229.8 93.4h15.2v10.1h15.3M229.8 95.9h12.7v15.2h10.2M229.8 90.8h17.8v5.1h5.1M229.8 88.3h30.5M260.3 80.7h12.7M260.3 95.9h12.7M267.9 88.3h5.1M82.5 116.2v-5.1h15.2l2.6-2.5v2.5l-2.6 2.6h-7.6v38.1h10.2v7.6M229.8 101h10.2v17.8h20.3M260.3 111.1h12.7M267.9 103.5h5.1"/>
<path d="M26.6 136.5v7.7M31.7 126.4v10.1M31.7 121.3h43.2M34.3 126.4h-7.7v2.5M36.8 126.4h17.8v2.5M54.6 136.5v10.2M82.5 126.4h17.8M245 126.4h15.3M257.7 139.1v2.5h7.7v2.6M257.7 126.4v2.5M26.6 154.3v2.5h7.7M31.7 144.2v12.6"/>
<path d="M54.6 154.3v2.5h-17.8M54.6 141.6h45.7M90.1 159.4v2.5M265.4 149.2v2.6h-7.7M31.7 167h7.6M47 161.9h27.9v12.7h25.4M47 172.1v2.5h-12.7M100.3 167v5.1h-10.2v7.6h7.6l2.6 2.5"/>
</g>
<g fill="#008000" stroke="#008000" stroke-width=".2">
<circle cx="232.3" cy="29.9" r=".51"/>
<circle cx="100.3" cy="24.8" r=".51"/>
<circle cx="90.1" cy="37.5" r=".51"/>
<circle cx="54.6" cy="62.9" r=".51"/>
<circle cx="97.7" cy="62.9" r=".51"/>
<circle cx="54.6" cy="141.6" r=".51"/>
<circle cx="100.3" cy="182.2" r=".51"/>
<circle cx="90.1" cy="172.1" r=".51"/>
<circle cx="128.2" cy="62.9" r=".51"/>
<circle cx="245" cy="136.5" r=".51"/>
<circle cx="135.8" cy="78.1" r=".51"/>
<circle cx="161.2" cy="78.1" r=".51"/>
<circle cx="161.2" cy="98.4" r=".51"/>
<circle cx="189.2" cy="98.4" r=".51"/>
<circle cx="135.8" cy="98.4" r=".51"/>
<circle cx="168.9" cy="98.4" r=".51"/>
<circle cx="212" cy="45.1" r=".51"/>
<circle cx="257.7" cy="151.8" r=".51"/>
<circle cx="212" cy="19.7" r=".51"/>
<circle cx="257.7" cy="126.4" r=".51"/>
<circle cx="161.2" cy="52.7" r=".51"/>
<circle cx="148.5" cy="52.7" r=".51"/>
<circle cx="135.8" cy="52.7" r=".51"/>
<circle cx="273" cy="65.4" r=".51"/>
<circle cx="273" cy="103.5" r=".51"/>
<circle cx="273" cy="111.1" r=".51"/>
<circle cx="273" cy="50.2" r=".51"/>
<circle cx="273" cy="57.8" r=".51"/>
<circle cx="273" cy="95.9" r=".51"/>
<circle cx="273" cy="42.6" r=".51"/>
<circle cx="273" cy="88.3" r=".51"/>
<circle cx="273" cy="35" r=".51"/>
<circle cx="273" cy="73" r=".51"/>
<circle cx="273" cy="80.7" r=".51"/>
<circle cx="212" cy="35" r=".51"/>
<circle cx="257.7" cy="141.6" r=".51"/>
<circle cx="196.8" cy="62.9" r=".51"/>
<circle cx="34.3" cy="179.7" r=".51"/>
<circle cx="34.3" cy="177.2" r=".51"/>
<circle cx="34.3" cy="174.6" r=".51"/>
<circle cx="31.7" cy="156.8" r=".51"/>
<circle cx="36.8" cy="156.8" r=".51"/>
<circle cx="34.3" cy="156.8" r=".51"/>
<circle cx="153.6" cy="68" r=".51"/>
<circle cx="34.3" cy="111.1" r=".51"/>
<circle cx="34.3" cy="113.7" r=".51"/>
<circle cx="34.3" cy="116.2" r=".51"/>
<circle cx="31.7" cy="126.4" r=".51"/>
<circle cx="34.3" cy="108.6" r=".51"/>
<circle cx="100.3" cy="108.6" r=".51"/>
<circle cx="64.7" cy="108.6" r=".51"/>
<circle cx="90.1" cy="151.8" r=".51"/>
<circle cx="36.8" cy="126.4" r=".51"/>
<circle cx="34.3" cy="126.4" r=".51"/>
<circle cx="34.3" cy="85.7" r=".51"/>
<circle cx="34.3" cy="88.3" r=".51"/>
<circle cx="34.3" cy="90.8" r=".51"/>
<circle cx="31.7" cy="75.6" r=".51"/>
<circle cx="34.3" cy="93.4" r=".51"/>
<circle cx="100.3" cy="93.4" r=".51"/>
<circle cx="62.2" cy="93.4" r=".51"/>
<circle cx="90.1" cy="55.3" r=".51"/>
<circle cx="36.8" cy="75.6" r=".51"/>
<circle cx="34.3" cy="75.6" r=".51"/>
<circle cx="34.3" cy="29.9" r=".51"/>
<circle cx="34.3" cy="32.4" r=".51"/>
<circle cx="34.3" cy="35" r=".51"/>
<circle cx="31.7" cy="50.2" r=".51"/>
<circle cx="36.8" cy="50.2" r=".51"/>
<circle cx="34.3" cy="50.2" r=".51"/>
</g>
<g fill="none" stroke="#008000" stroke-width=".42">
<path d="M31.7 27.3h2.6v22.9M31.7 32.4h2.6M31.7 35h2.6M34.3 29.9h15.2M57.1 32.4h7.6v76.2M57.1 27.3h5.1M69.8 24.8h30.5M69.8 29.9h2.6v147.3h-2.6M31.7 50.2h5.1v15.2M34.3 75.6v17.8M36.8 73v2.6h-5.1M31.7 85.7h2.6"/>
<path d="M31.7 88.3h2.6M31.7 90.8h2.6M31.7 93.4h68.6M62.2 93.4v81.2h-5.1M31.7 108.6h68.6M31.7 111.1h2.6M31.7 113.7h2.6M31.7 116.2h2.6M34.3 108.6v17.8h2.5v17.8M36.8 151.8v5h-2.5v25.4h-2.6M31.7 179.7h2.6M31.7 177.2h17.8"/>
<path d="M31.7 174.6h2.6M57.1 179.7h5.1M69.8 182.2h30.5"/>
</g>
<g fill="none" stroke="#f0f" stroke-width=".2">
<path d="M142.2 134h-5.1l-6.3 6.4v5M142.2 136.5h-3.8l-5.1 5.1v3.8M142.2 139.1h-2.5l-3.9 3.8v2.5M142.2 131.5h-6.4l-7.6 7.6v6.3M142.2 128.9h-7.6l-8.9 8.9v7.6M142.2 126.4h-8.9l-10.2 10.1v8.9M195.5 134h-5l-6.4 6.4v5M195.5 136.5h-3.8l-5.1 5.1v3.8M195.5 139.1h-2.5l-3.8 3.8v2.5M195.5 131.5h-6.3l-7.6 7.6v6.3M195.5 128.9h-7.6l-8.9 8.9v7.6M195.5 126.4h-8.9l-10.1 10.1v8.9"/>
<path d="M121.9 146.7h20.3v5.1h-20.3zM142.2 141.6h-1.3l-2.5 2.6v1.2M142.2 144.2h-1.3v1.2M175.2 146.7h20.3v5.1h-20.3zM195.5 144.2h-1.2v1.2M195.5 141.6h-1.2l-2.6 2.6v1.2"/>
<circle cx="123.1" cy="150.5" r=".64"/>
<circle cx="125.7" cy="150.5" r=".64"/>
<circle cx="128.2" cy="150.5" r=".64"/>
<circle cx="130.8" cy="150.5" r=".64"/>
<circle cx="133.3" cy="150.5" r=".64"/>
<circle cx="135.8" cy="150.5" r=".64"/>
<circle cx="138.4" cy="150.5" r=".64"/>
<circle cx="140.9" cy="150.5" r=".64"/>
<circle cx="176.5" cy="150.5" r=".64"/>
<circle cx="179" cy="150.5" r=".64"/>
<circle cx="181.6" cy="150.5" r=".64"/>
<circle cx="184.1" cy="150.5" r=".64"/>
<circle cx="186.6" cy="150.5" r=".64"/>
<circle cx="189.2" cy="150.5" r=".64"/>
<circle cx="191.7" cy="150.5" r=".64"/>
<circle cx="194.3" cy="150.5" r=".64"/>
</g>
<path d="M179 76.1h6" fill="none" stroke="#008080" stroke-width=".2"/>
<path d="M120.6 174.6h25.4v11.5h-25.4zM120.6 177.8h25.4M130.8 174.6v11.5" fill="none" stroke="#800080" stroke-width=".2"/>
<g font-size="3.1" fill="#f0f">
<text x="123.2" y="124.5">8-pin push-in connector X12</text>
<text x="176.5" y="124.5">8-pin push-in connector X14</text>
</g>
<g font-size="2.9" fill="#808080">
<text x="211.8" y="56.6">IC18</text>
<text x="203.8" y="114.4">TLC5925IDBQR</text>
</g>
<g font-size="2.5" fill="#808080">
<text x="201.2" y="20.4">+5V</text>
<text x="17.3" y="28.2">X13-23</text>
<text x="49.5" y="26.6">K_PAR</text>
<text x="62.2" y="24">K_SER</text>
<text x="204.8" y="26.7">Q26</text>
<text x="233.6" y="27.1">4K7</text>
<text x="233.6" y="24.9">R126</text>
<text x="17.3" y="30.8">X13-24</text>
<text x="17.3" y="33.3">X13-25</text>
<text x="17.3" y="35.9">X13-26</text>
<text x="106.6" y="33.3">X12-5</text>
<text x="267.2" y="30.5">+5V</text>
<text x="17.3" y="40.9">X13-22</text>
<text x="48.2" y="40.6">K_S1</text>
<text x="92.3" y="41.6">C</text>
<text x="94.1" y="41.6">104A</text>
<text x="216.5" y="39.4">K_S1</text>
<text x="92.3" y="44.1">1u</text>
<text x="102.6" y="47.7">50SVPF18M</text>
<text x="102.6" y="45.1">C86</text>
<text x="161.2" y="47.7">+5V</text>
<text x="216.5" y="42.2">G6K-2F-5DC</text>
<text x="91.4" y="52.5">1R</text>
<text x="91.4" y="50.3">R1</text>
<text x="94.6" y="50.3">36A</text>
<text x="213.9" y="48.8">GND</text>
<text x="18.9" y="58.1">470n</text>
<text x="19.9" y="55.5">C87</text>
<text x="41" y="58.7">4n7/100V</text>
<text x="47.2" y="55.5">C88</text>
<text x="118.4" y="57.3">R127</text>
<text x="120" y="59.5">4K7</text>
<text x="161.9" y="57.2">Q27</text>
<text x="193.4" y="57.1">+3V3</text>
<text x="34" y="62.9">UWT1H220MCL</text>
<text x="34" y="60.4">C8</text>
<text x="37.2" y="60.4">9</text>
<text x="106.6" y="63.8">X12-3</text>
<text x="141.3" y="62.7">R128</text>
<text x="142.8" y="64.9">4K7</text>
<text x="184.7" y="62.6">C90</text>
<text x="185.1" y="65.2">10u</text>
<text x="27.9" y="70.3">1R</text>
<text x="27.9" y="68.1">R129</text>
<text x="39.3" y="71.4">P4SMAJ48A</text>
<text x="39.3" y="69.2">ZD7</text>
<text x="57.4" y="70.8">4n7/10</text>
<text x="57.4" y="68.9">C91</text>
<text x="65.1" y="70.8">0V</text>
<text x="126.7" y="67.9">Q28</text>
<text x="186" y="68">GND</text>
<text x="74.3" y="77.5">K_S1</text>
<text x="106.6" y="76.5">X12-4</text>
<text x="17.3" y="81.6">X13-21</text>
<text x="121.7" y="82.3">D14</text>
<text x="141.6" y="83.2">K_SER</text>
<text x="162.5" y="80.3">RT424005</text>
<text x="162.5" y="78.1">K_PA</text>
<text x="168.9" y="78.1">R</text>
<text x="170.8" y="83.4">D15</text>
<text x="17.3" y="86.6">X13-17</text>
<text x="17.3" y="89.2">X13-18</text>
<text x="117.1" y="84.6">BAS316</text>
<text x="141.6" y="86">RT424005</text>
<text x="170.8" y="85.5">BAS316</text>
<text x="181.9" y="88.4">R130</text>
<text x="17.3" y="91.7">X13-19</text>
<text x="17.3" y="94.3">X13-20</text>
<text x="114.6" y="94.3">SMAJ18A</text>
<text x="121" y="92">ZD8</text>
<text x="171.4" y="94.9">SMAJ18A</text>
<text x="171.4" y="92.1">ZD9</text>
<text x="183.4" y="90.6">1K8</text>
<text x="187.3" y="106.7">GND</text>
<text x="17.3" y="109.5">X15-23</text>
<text x="17.3" y="112">X15-24</text>
<text x="17.3" y="114.6">X15-25</text>
<text x="17.3" y="117.1">X15-26</text>
<text x="73.6" y="118">K_S2</text>
<text x="17.3" y="122.2">X15-22</text>
<text x="106.6" y="127.3">X14-5</text>
<text x="237.8" y="131.6">R131</text>
<text x="263.5" y="127">+5V</text>
<text x="18.9" y="135.5">470n</text>
<text x="19.9" y="133">C92</text>
<text x="41.7" y="134.9">4n7/100V</text>
<text x="47.8" y="133">C93</text>
<text x="239.3" y="133.7">4K7</text>
<text x="260.3" y="133.4">Q29</text>
<text x="34.3" y="142.3">UWT1H220MCL</text>
<text x="34.3" y="139.5">C9</text>
<text x="37.5" y="139.5">4</text>
<text x="106.6" y="142.5">X14-3</text>
<text x="19.4" y="149.3">R132</text>
<text x="39.3" y="149.5">P4SMAJ48A C95</text>
<text x="39.3" y="147.3">ZD10</text>
<text x="238.7" y="148.9">G6K-2F-5DC</text>
<text x="247.2" y="146.1">K_S2</text>
<text x="267.3" y="148.7">BAS316</text>
<text x="267.3" y="146.4">D16</text>
<text x="22.2" y="151.5">1R</text>
<text x="54.8" y="153.3">4n7/10</text>
<text x="62.5" y="153.3">0V</text>
<text x="92.3" y="155.8">C</text>
<text x="94.1" y="155.8">109A</text>
<text x="259.7" y="155">GND</text>
<text x="92.3" y="158.4">1u</text>
<text x="102.6" y="161.9">C96</text>
<text x="17.3" y="167.9">X15-21</text>
<text x="91.4" y="167.1">R1</text>
<text x="94.6" y="167.1">40A</text>
<text x="102.6" y="164.5">50SVPF18M</text>
<text x="48.2" y="168.3">K_S2</text>
<text x="49.5" y="173.4">K_PAR</text>
<text x="91.4" y="169.3">1R</text>
<text x="17.3" y="175.5">X15-17</text>
<text x="17.3" y="178.1">X15-18</text>
<text x="106.6" y="175.5">X14-4</text>
<text x="17.3" y="180.6">X15-19</text>
<text x="17.3" y="183.1">X15-20</text>
<text x="61.6" y="185.4">K_SER</text>
</g>
<g font-size="2.5" fill="#800080">
<text x="19" y="24.8">Ch#1 Power/Sense</text>
<text x="202.3" y="34.3">Sense1</text>
<text x="162.5" y="75">Parallel</text>
<text x="141.6" y="80">Serial</text>
<text x="19.7" y="103.5">Ch#2 Power/Sense</text>
<text x="258.4" y="141">Sense2</text>
</g>
<text font-size="2.5" fill="#800000" x="19" y="192.4">Licensed under the TAPR Open Hardware License (www.tapr.org/OHL)</text>
<g font-size="2.3" fill="#800080">
<text x="122.5" y="177.2">Range</text>
<text x="133.3" y="177.2">ZD1-ZD4</text>
<text x="122.5" y="180.3">0-30V</text>
<text x="122.5" y="182.9">0-40V</text>
<text x="122.5" y="185.4">0-50V</text>
<text x="132" y="180.3">P4SMAJ36A</text>
<text x="132" y="182.9">P4SMAJ48A</text>
<text x="132" y="185.4">P4SMAJ60A</text>
</g>
<g font-size="2.1" fill="#808080">
<text x="40.3" y="39.7">3</text>
<text x="46.6" y="37.1" transform="rotate(-90 46.6 37.1)">2</text>
<text x="211.7" y="37.1" transform="rotate(-90 211.7 37.1)">1</text>
<text x="46.6" y="44.1" transform="rotate(-90 46.6 44.1)">4</text>
<text x="211.7" y="44.1" transform="rotate(-90 211.7 44.1)">8</text>
<text x="199.2" y="62.5">24</text>
<text x="204.2" y="63.7">VDD</text>
<text x="219.2" y="63.7">OUT0</text>
<text x="227.6" y="62.5">5</text>
<text x="227.6" y="65.1">6</text>
<text x="200.3" y="70.2">2</text>
<text x="204.2" y="71.3">SDI</text>
<text x="219.2" y="66.2">OUT1</text>
<text x="219.2" y="68.7">OUT2</text>
<text x="219.2" y="71.3">OUT3</text>
<text x="227.6" y="67.6">7</text>
<text x="227.6" y="70.2">8</text>
<text x="82.2" y="77.8" transform="rotate(-90 82.2 77.8)">5</text>
<text x="199.2" y="77.8">21</text>
<text x="200.3" y="72.7">3</text>
<text x="200.3" y="75.2">4</text>
<text x="204.2" y="73.8">CLK</text>
<text x="204.2" y="76.4">LE</text>
<text x="219.2" y="73.8">OUT4</text>
<text x="219.2" y="76.4">OUT5</text>
<text x="227.6" y="72.7">9</text>
<text x="227.6" y="75.2">10</text>
<text x="227.6" y="77.8">11</text>
<text x="75.9" y="80.3">6</text>
<text x="199.2" y="80.3">23</text>
<text x="204.2" y="78.9">OE</text>
<text x="204.2" y="81.4">R-EXT</text>
<text x="219.2" y="78.9">OUT6</text>
<text x="219.2" y="81.4">OUT7</text>
<text x="219.2" y="84">OUT8</text>
<text x="227.6" y="80.3">12</text>
<text x="227.6" y="82.9">13</text>
<text x="82.2" y="84.8" transform="rotate(-90 82.2 84.8)">7</text>
<text x="200.3" y="85.4">1</text>
<text x="204.2" y="86.5">GND</text>
<text x="218" y="89.1">OUT10</text>
<text x="219.2" y="86.5">OUT9</text>
<text x="227.6" y="85.4">14</text>
<text x="227.6" y="87.9">15</text>
<text x="218" y="91.6">OUT11</text>
<text x="218" y="94.1">OUT12</text>
<text x="227.6" y="90.5">16</text>
<text x="227.6" y="93">17</text>
<text x="227.6" y="95.6">18</text>
<text x="218" y="96.7">OUT13</text>
<text x="218" y="99.2">OUT14</text>
<text x="218" y="101.8">OUT15</text>
<text x="227.6" y="98.1">19</text>
<text x="227.6" y="100.6">20</text>
<text x="220.3" y="106.8">SDO</text>
<text x="227.6" y="105.7">22</text>
<text x="82.2" y="118.4" transform="rotate(-90 82.2 118.4)">7</text>
<text x="75.9" y="120.9">6</text>
<text x="82.2" y="125.4" transform="rotate(-90 82.2 125.4)">5</text>
<text x="257.4" y="143.8" transform="rotate(-90 257.4 143.8)">1</text>
<text x="257.4" y="150.8" transform="rotate(-90 257.4 150.8)">8</text>
<text x="40.3" y="166.7">3</text>
<text x="46.6" y="164.1" transform="rotate(-90 46.6 164.1)">4</text>
<text x="46.6" y="171.1" transform="rotate(-90 46.6 171.1)">2</text>
</g>
<g font-size="2" fill="#808080">
<text x="102.8" y="27.3">BS-244DSM-R</text>
<text x="192.5" y="28.6">IRLML2246TRPBF</text>
<text x="244.5" y="34.1">LED_CV1</text>
<text x="242.1" y="37">HSMY-C170</text>
<text x="242" y="52.3">HSMH-C170</text>
<text x="245.7" y="49.3">LED_SP</text>
<text x="104.7" y="59.7">1-726388-2</text>
<text x="104.7" y="57.8">J2</text>
<text x="161.9" y="59.7">IRLML2246TRPBF</text>
<text x="101.6" y="68.6">BS-244DSM-G</text>
<text x="118.2" y="70.7">IRLML2246TRPBF</text>
<text x="249" y="75.1">HSMH-C170</text>
<text x="251.3" y="72.2">LED_CC1</text>
<text x="241.5" y="82.7">HSMY-C170</text>
<text x="243.8" y="80.4">LED_CV2</text>
<text x="250.7" y="87.4">LED_CC2</text>
<text x="102.8" y="95.9">BS-244DSM-B</text>
<text x="248.3" y="90.3">HSMH-C170</text>
<text x="102.8" y="111.1">BS-244DSM-R</text>
<text x="260.3" y="135.3">IRLML2246TRPBF</text>
</g>
<g font-size="2" fill="#800080">
<text x="95.2" y="35">See Note 8.1</text>
<text x="39.3" y="73.7">See Table 1</text>
<text x="190.4" y="83.8">Iout=12 mA</text>
<text x="92.7" y="128.9">See Note 8.1</text>
<text x="39.3" y="151.8">See Table 1</text>
<text x="121.9" y="155">Note 8.1: Solder (or insert into socket!) X12 and X14 on the PCB's opposite side</text>
<text x="121.9" y="157.5">Note 8.2: Solder all LEDs on the PCB's opposite side</text>
<text x="120.6" y="173.4">Table 1</text>
</g>
<text font-size="2" fill="#00f" x="205.7" y="109.9">Require SPI_MODE0</text>
<g font-size="2" fill="#f0f">
<text x="142.8" y="129.6">2 Channel ground</text>
<text x="142.8" y="127">1 Remote programming (Input)</text>
<text x="196.2" y="129.6">2 Channel ground</text>
<text x="196.2" y="127">1 Remote programming (Input)</text>
<text x="142.8" y="132.1">3 NTC (Input)</text>
<text x="142.8" y="137.2">5 Remote sense- (Input)</text>
<text x="142.8" y="134.6">4 Remote sense+ (Input)</text>
<text x="196.2" y="132.1">3 N.C.</text>
<text x="196.2" y="137.2">5 Remote sense- (Input)</text>
<text x="196.2" y="134.6">4 Remote sense+ (Input)</text>
<text x="142.8" y="139.7">6 Protective earth</text>
<text x="142.8" y="142.3">7 External trigger (Input)</text>
<text x="196.2" y="139.7">6 Protective earth</text>
<text x="196.2" y="142.3">7 DOut</text>
<text x="142.8" y="144.8">8 Digital Gnd</text>
<text x="196.2" y="144.8">8 DOut (ret)</text>
</g>
<g font-size="1.8" fill="#808080">
<text x="102.8" y="22.9">J1</text>
<text x="196.6" y="40.9">BAS316</text>
<text x="199.9" y="39.3">D13</text>
<text x="254.8" y="41.7">LED_O1</text>
<text x="251.5" y="44.5">HSMG-C170</text>
<text x="250.4" y="56.9">LED_PROG1</text>
<text x="250.9" y="59.7">HSMH-C170</text>
<text x="259.5" y="64.5">LED_S1</text>
<text x="104.7" y="66.1">J3</text>
<text x="259.5" y="67.3">HSMY-C170</text>
<text x="102.8" y="91.5">J4</text>
<text x="259.5" y="95">LED_PROG2</text>
<text x="259.5" y="97.8">HSMH-C170</text>
<text x="102.8" y="106.7">J5</text>
<text x="249.8" y="105.4">HSMY-C170</text>
<text x="253.1" y="103.1">LED_S2</text>
<text x="259.5" y="113.1">HSMG-C170</text>
<text x="259.5" y="110.3">LED_O2</text>
<text x="250.5" y="117.7">LED_PWR</text>
<text x="248.5" y="120.7">HSMD-C170</text>
<text x="102.8" y="180.3">J6</text>
</g>
<g font-size="1.8" fill="#008080">
<text x="35.5" y="29.3">PWR_IN1+</text>
<text x="93.9" y="24.2">OUT1+</text>
<text x="91.6" y="31.8">SENSE1+</text>
<text x="93.6" y="62.3">EARTH</text>
<text x="192.4" y="62.3">+3V3</text>
<text x="179" y="69.9">MOSI</text>
<text x="92" y="75">SENSE1-</text>
<text x="179" y="75">BP_SELECT</text>
<text x="179" y="77.5">BP_OE</text>
<text x="179" y="72.4">SCLK</text>
<text x="35.5" y="92.7">OUT1-</text>
<text x="94.3" y="95.9">OUT1-</text>
<text x="27.3" y="107.3">OUT2+</text>
<text x="93.9" y="108">OUT2+</text>
<text x="91.6" y="125.7">SENSE2+</text>
<text x="93.6" y="141">EARTH</text>
<text x="92" y="174">SENSE2-</text>
<text x="35.5" y="179.1">PWR_IN2-</text>
<text x="94.3" y="184.2">OUT2-</text>
</g>
<g font-size="1.8" fill="#800000">
<text x="99.7" y="44.7" transform="rotate(-90 99.7 44.7)">+</text>
<text x="31.1" y="60" transform="rotate(-90 31.1 60)">+</text>
<text x="31.1" y="138.7" transform="rotate(-90 31.1 138.7)">+</text>
<text x="99.7" y="161.5" transform="rotate(-90 99.7 161.5)">+</text>
</g>
</svg>
